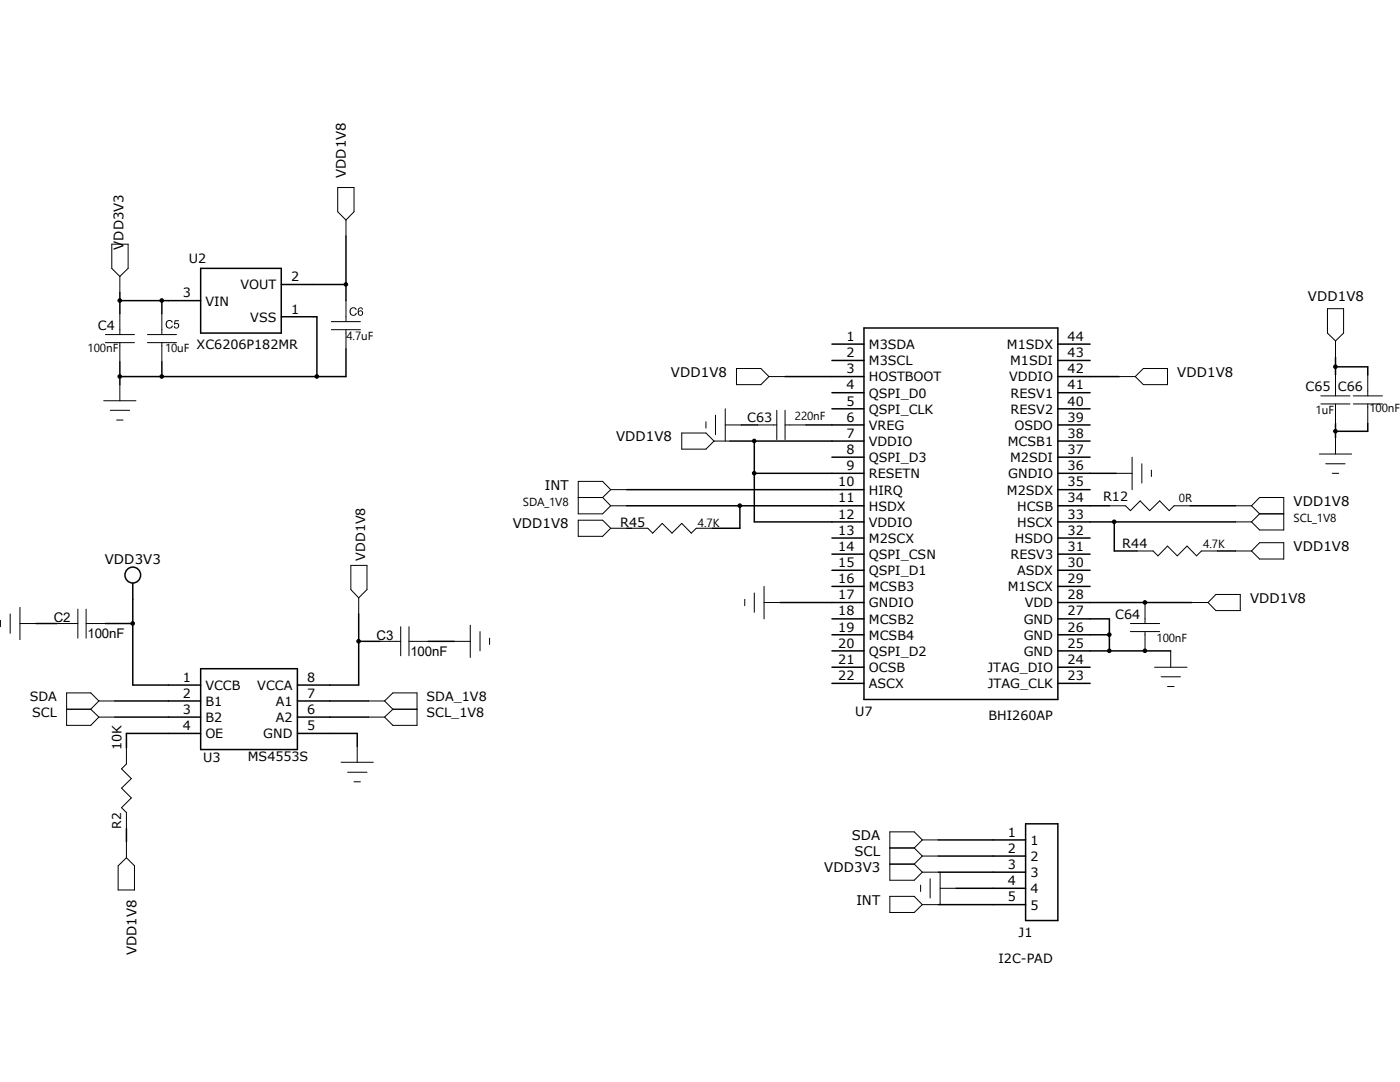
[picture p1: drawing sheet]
<svg xmlns="http://www.w3.org/2000/svg" width="279mm" height="216mm" viewBox="0 0 279 216" stroke-linecap="round" stroke-linejoin="round" font-family="sans-serif">
<g fill="none" stroke="#000" stroke-width=".2">
<path d="M67.4 37.4h3.3v4.8l-1.7 1.7-1.6-1.7zM22.3 48.7h3.3v4.9l-1.7 1.6-1.6-1.6zM23.9 55.2v3.2M69 43.9v3.2M69 60v4.2M20.7 80h6.4M21 66.8h5.8M21 68.4h5.8M23.9 62.6v4.2M23.9 68.4v3.8M23.9 76.8v3.2M29.4 66.8h5.8"/>
<path d="M29.4 68.4h5.8M32.3 62.6v4.2M32.3 68.4v3.8M66.1 64.2h5.8M66.1 65.8h5.8M69 65.8v3.8M147 73.5h4.8l1.7 1.6-1.7 1.7h-4.8zM153.5 75.1h3.2M223.4 75.1h3.2M226.6 75.1l1.6-1.6h4.8v3.3h-4.8zM263.6 79h5.8M264.9 61.6h3.2v4.9l-1.6 1.5-1.6-1.5z"/>
<path d="M266.5 68v3.3M266.5 74.8v4.2M270.1 79h5.8M273 74.8v4.2M22 81.9h3.9M23.3 83.8h1.3M115.4 99.3h4.9M120.3 99.3l1.6 1.6M121.9 97.7l-1.6-1.6h-4.9v6.4h4.9l1.6-1.6M121.9 97.7h3.2M121.9 97.7l-1.6 1.6M136.1 86.4h4.8l1.6 1.6-1.6 1.6h-4.8z"/>
<path d="M140.9 84.2v1.2M142.5 88h3.2M142.8 82.8v3.9M144.7 84.8h3.3M144.7 81.6v6.4M151.2 84.8h3.8M155 81.9v5.8M156.7 84.8h4.2M156.7 81.9v5.8M222.7 94.4h3.2M225.9 91.2v6.5M227.9 92.5v3.9"/>
<path d="M229.8 93.8v1.3M263.3 90.6h6.4M263.6 80.6h5.8M264.6 92.5h3.8M265.9 94.4h1.3M266.5 80.6v3.9M266.5 87.4v3.2M270.1 80.6h5.8M273 80.6v3.9M70 112.8h3.2v4.8l-1.6 1.7-1.6-1.7zM71.6 119.3v3.2M115.4 103.8h4.9l1.6 1.6-1.6 1.6h-4.9z"/>
<path d="M121.9 100.9h3.2M121.9 105.4h3.2M126.1 105.4h3.2l1 1 1.9-2 1.9 2 2-2 1.9 2 .9-1h3.3M148.6 119.6v1.3M150.5 118.3v3.9M152.5 117v6.5M221.4 100.9h3.2l1 1 1.9-2 1.9 2 2-2 1.9 2 1-1h3.2M226.9 109.9h3.2l1 1 1.9-1.9 1.9 1.9 2-1.9 1.9 1.9 1-1h3.2M242.7 118.6h4.8v3.2h-4.8l-1.6-1.6zM246.5 100.9h3.3M246.5 109.9h3.3M246.5 104.1h3.3"/>
<path d="M249.8 100.9l1.6-1.6h4.8v6.4h-4.8l-1.6-1.6M249.8 100.9l1.6 1.6M251.4 102.5h4.8M251.4 108.3h4.8v3.2h-4.8l-1.6-1.6zM251.4 102.5l-1.6 1.6M.1 123.8v1.3M2 122.5v3.9M4 124.4h3.2M4 121.2v6.4M11.3 124.4h4.2M15.5 121.5v5.8M17.2 124.4h3.8"/>
<path d="M17.2 121.5v5.8M19.7 139.9h3.2M19.7 139.9l-1.6 1.6M19.7 139.9l-1.6-1.6h-4.8v6.4h4.8l1.6-1.6M73.5 139.9h3.3M75.8 128h4.2M76.8 139.9l1.6-1.6h4.8v6.4h-4.8l-1.6-1.6M76.8 139.9l1.6 1.6M80 125.1v5.8M81.6 128h3.9M81.6 125.1v5.8M90.6 128h3.3"/>
<path d="M93.9 124.8v6.4M95.8 126v3.9M97.7 127.3v1.3M152.5 120.2h3.2M225.6 124.4h5.8M225.6 126h5.8M228.5 120.2v4.2M228.5 126v3.9M230.4 133.1h6.5M231.7 135h3.9M233 137h1.3M233.6 129.9v3.2"/>
<path d="M237.8 120.2h3.3M13.3 141.5h4.8M18.1 141.5l1.6 1.6M19.7 143.1h3.2M25.2 149.2v3.2l-.9 1 1.9 2-1.9 1.9 1.9 1.9-1.9 2 .9 .9v3.3M68.1 152.1h6.4M69.4 154.1h3.8M70.7 156h1.2M71.3 148.9v3.2M73.5 143.1h3.3M78.4 141.5h4.8M78.4 141.5l-1.6 1.6"/>
<path d="M23.6 172.8l1.6-1.6 1.6 1.6v4.8h-3.2zM25.2 167.9v3.3M177.6 169.2h4.9M177.6 178.9h4.9l1.6 1.6-1.6 1.6h-4.9zM177.6 172.4h4.9M182.5 169.2l1.6 1.6M182.5 172.4l1.6 1.6M183.7 176.6v1.3M184.1 167.6h3.2M184.1 167.6l-1.6 1.6M184.1 167.6l-1.6-1.6h-4.9v9.6h4.9l1.6-1.6M184.1 170.8h3.2"/>
<path d="M184.1 170.8l-1.6 1.6M184.1 174h3.2M185.6 175.3v3.9M187.6 177.2h3.2M187.6 174v6.5M184.1 180.5h3.2"/>
</g>
<g fill="none" stroke="#000" stroke-width=".3">
<path d="M23.9 60h16.1M23.9 58.4v4.2M32.3 60v2.6M40 53.6h16.1v12.9h-16.1zM56.1 56.8h12.9M69 47.1v12.9M23.9 72.2v4.6M32.3 72.2v2.9M56.1 63.2h7.1v11.9M69 69.6v5.5h-45.1M156.7 75.1h15.7M166 68.7h6.4"/>
<path d="M166 71.9h6.4M166 78.4h6.4M172.4 65.4h38.7v74.2h-38.7zM211.1 68.7h6.5M211.1 71.9h6.5M211.1 75.1h12.3M211.1 78.4h6.5M266.5 71.3v3.5M266.5 73.2h6.5v1.6M125.1 97.7h47.3M145.7 88h26.7M148 84.8h3.2"/>
<path d="M150.5 94.4h21.9M150.5 88v16.1h21.9M160.9 84.8h11.5M166 81.6h6.4M166 91.2h6.4M211.1 81.6h6.5M211.1 84.8h6.5M211.1 88h6.5M211.1 91.2h6.5M211.1 94.4h11.6M211.1 97.7h6.5M266.5 84.5v2.9"/>
<path d="M273 84.5v1.6h-6.5M26.5 116.4v20.3h13.5M125.1 100.9h47.3M125.1 105.4h1M147.7 100.9v4.5h-5.5M166 107.4h6.4M166 110.6h6.4M166 113.8h6.4M166 117h6.4M211.1 100.9h10.3M211.1 104.1h35.4M211.1 107.4h6.5"/>
<path d="M211.1 110.6h6.5M211.1 113.8h6.5M211.1 117h6.5M222.4 104.1v5.8h4.5M237.5 100.9h9M243 109.9h3.5M7.2 124.4h4.1M21 124.4h5.5M22.9 139.9h17.1M40 133.4h19.4v16.2h-19.4zM59.4 139.9h14.1M71.6 122.5v14.2h-12.2"/>
<path d="M71.6 128h4.2M85.5 128h5.1M155.7 120.2h16.7M166 123.5h6.4M166 126.7h6.4M166 129.9h6.4M166 133.1h6.4M166 136.4h6.4M211.1 120.2h26.7M211.1 123.5h10.3v6.4M211.1 126.7h10.3M211.1 129.9h22.5"/>
<path d="M211.1 133.1h6.5M211.1 136.4h6.5M228.5 129.9h.1M228.5 120.2h.1M22.9 143.1h17.1M40 146.3h-14.8v2.9M59.4 143.1h14.1M59.4 146.3h11.9v2.6M25.2 165.4v2.5M187.3 167.6h17.4M187.3 170.8h17.4M187.3 174h17.4"/>
<path d="M190.8 177.2h13.9M204.7 164.4h6.4v19.3h-6.4zM187.3 180.5h17.4"/>
<circle cx="26.5" cy="114.7" r="1.58"/>
</g>
<g fill="#000">
<path d="M33.3 64.1a.72 .72 0 0 1 1.2 .2l-.2 .1a.55 .55 0 0 0-.8-.3 .55 .55 0 0 0-.2 .8 .5 .5 0 0 0 .5 .5 .5 .5 0 0 0 .5-.4h.2a.8 .8 0 0 1-1.1 .4 .8 .8 0 0 1-.3-1.2zM34.9 63.9h.8v.2h-.7l-.1 .4a.55 .55 0 0 1 .8 .3 .55 .55 0 0 1-.3 .7 .55 .55 0 0 1-.7-.4h.2a.37 .37 0 0 0 .5 .1 .37 .37 0 0 0 .1-.5 .37 .37 0 0 0-.6 .1h-.2z"/>
<path d="M70 61.5a.72 .72 0 0 1 1.2 .3h-.2a.55 .55 0 0 0-.8-.2 .55 .55 0 0 0-.2 .8 .5 .5 0 0 0 .5 .4 .5 .5 0 0 0 .5-.4l.2 .1a.8 .8 0 0 1-1.1 .4 .8 .8 0 0 1-.2-1.2zM71.6 61.4l.4-.1 .3 .1 .1 .3-.2 .1a.38 .38 0 0 0-.5-.2 .38 .38 0 0 0-.1 .5 .53 .53 0 0 1 .8 .1 .53 .53 0 0 1-.2 .8 .53 .53 0 0 1-.7-.3l-.1-.8zM71.6 62.5a.36 .36 0 0 0 .7 0 .36 .36 0 0 0-.7 0z"/>
</g>
<g fill="#000" stroke="#000" stroke-width=".2">
<circle cx="23.9" cy="60" r=".36"/>
<circle cx="32.3" cy="60" r=".36"/>
<circle cx="69" cy="56.7" r=".36"/>
<circle cx="23.9" cy="75.1" r=".36"/>
<circle cx="32.3" cy="75.1" r=".36"/>
<circle cx="63.2" cy="75.1" r=".36"/>
<circle cx="266.5" cy="73.2" r=".36"/>
<circle cx="150.5" cy="88" r=".36"/>
<circle cx="150.5" cy="94.4" r=".36"/>
<circle cx="266.5" cy="86" r=".36"/>
<circle cx="147.6" cy="100.9" r=".36"/>
<circle cx="222.4" cy="104.1" r=".36"/>
<circle cx="26.5" cy="124.4" r=".36"/>
<circle cx="71.6" cy="128" r=".36"/>
<circle cx="221.4" cy="129.9" r=".36"/>
<circle cx="221.4" cy="126.6" r=".36"/>
<circle cx="228.5" cy="120.2" r=".36"/>
<circle cx="228.5" cy="129.9" r=".36"/>
</g>
<g font-size="2.7">
<text x="261" y="60">VDD1V8</text>
<text x="133.9" y="75.1">VDD1V8</text>
<text x="234.9" y="75.1">VDD1V8</text>
<text x="122.9" y="88">VDD1V8</text>
<text x="108.8" y="97.7">INT</text>
<text x="258.1" y="100.9">VDD1V8</text>
<text x="102.3" y="105.4">VDD1V8</text>
<text x="20.9" y="112.5">VDD3V3</text>
<text x="258.1" y="109.9">VDD1V8</text>
<text x="10.7" y="124.1">C2</text>
<text x="249.5" y="120.2">VDD1V8</text>
<text x="17.5" y="127.3">100nF</text>
<text x="75.1" y="127.6">C3</text>
<text x="81.9" y="130.9">100nF</text>
<text x="170" y="167.6">SDA</text>
<text x="170.5" y="170.8">SCL</text>
<text x="164.5" y="174">VDD3V3</text>
<text x="170.9" y="180.5">INT</text>
</g>
<g font-size="2.6">
<text x="69" y="35.5" transform="rotate(-90 69 35.5)">VDD1V8</text>
<text x="24.7" y="49.8" transform="rotate(-90 24.7 49.8)">VDD3V3</text>
<text x="27.3" y="190.6" transform="rotate(-90 27.3 190.6)">VDD1V8</text>
</g>
<g font-size="2.5">
<text x="37.7" y="52.6">U2</text>
<text x="36.5" y="59.4">3</text>
<text x="48" y="57.7">VOUT</text>
<text x="58.1" y="56.1">2</text>
<text x="19.6" y="65.8">C4</text>
<text x="41" y="61">VIN</text>
<text x="50" y="64.2">VSS</text>
<text x="58.1" y="62.6">1</text>
<text x="39.2" y="69.6">XC6206P182MR</text>
<text x="168.9" y="68">1</text>
<text x="168.9" y="71.3">2</text>
<text x="173.4" y="69.6">M3SDA</text>
<text x="201" y="69.6">M1SDX</text>
<text x="213.1" y="71.3">43</text>
<text x="213.1" y="68">44</text>
<text x="168.9" y="74.5">3</text>
<text x="168.9" y="77.7">4</text>
<text x="173.4" y="72.9">M3SCL</text>
<text x="173.4" y="76.1">HOSTBOOT</text>
<text x="201.4" y="76.1">VDDIO</text>
<text x="201.6" y="72.9">M1SDI</text>
<text x="213.1" y="77.7">41</text>
<text x="213.1" y="74.5">42</text>
<text x="168.9" y="80.9">5</text>
<text x="173.4" y="79.3">QSPI_D0</text>
<text x="173.4" y="82.5">QSPI_CLK</text>
<text x="201.7" y="82.5">RESV2</text>
<text x="201.7" y="79.3">RESV1</text>
<text x="213.1" y="80.9">40</text>
<text x="260.6" y="78.1">C65 C66</text>
<text x="149.1" y="84.2">C63</text>
<text x="168.9" y="84.2">6</text>
<text x="168.9" y="87.4">7</text>
<text x="173.4" y="85.8">VREG</text>
<text x="173.4" y="89">VDDIO</text>
<text x="201.1" y="89">MCSB1</text>
<text x="202.5" y="85.8">OSDO</text>
<text x="213.1" y="87.4">38</text>
<text x="213.1" y="84.2">39</text>
<text x="168.9" y="90.6">8</text>
<text x="168.9" y="93.8">9</text>
<text x="173.4" y="92.2">QSPI_D3</text>
<text x="173.4" y="95.4">RESETN</text>
<text x="201.2" y="95.4">GNDIO</text>
<text x="201.6" y="92.2">M2SDI</text>
<text x="213.1" y="93.8">36</text>
<text x="213.1" y="90.6">37</text>
<text x="167.3" y="97.1">10</text>
<text x="167.3" y="100.2">11</text>
<text x="173.4" y="98.7">HIRQ</text>
<text x="173.4" y="101.9">HSDX</text>
<text x="201" y="98.7">M2SDX</text>
<text x="203" y="101.9">HCSB</text>
<text x="213.1" y="100.2">34</text>
<text x="213.1" y="97.1">35</text>
<text x="220.1" y="99.9">R12</text>
<text x="123.8" y="105.1">R45</text>
<text x="167.3" y="103.5">12</text>
<text x="167.3" y="106.7">13</text>
<text x="173.4" y="105.1">VDDIO</text>
<text x="203" y="105.1">HSCX</text>
<text x="213.1" y="106.7">32</text>
<text x="213.1" y="103.5">33</text>
<text x="72.9" y="111.8" transform="rotate(-90 72.9 111.8)">VDD1V8</text>
<text x="167.3" y="109.9">14</text>
<text x="167.3" y="113.2">15</text>
<text x="173.4" y="108.3">M2SCX</text>
<text x="173.4" y="111.5">QSPI_CSN</text>
<text x="201.7" y="111.5">RESV3</text>
<text x="202.6" y="108.3">HSDO</text>
<text x="213.1" y="113.2">30</text>
<text x="213.1" y="109.9">31</text>
<text x="224" y="109.3">R44</text>
<text x="167.3" y="116.4">16</text>
<text x="167.3" y="119.6">17</text>
<text x="173.4" y="114.8">QSPI_D1</text>
<text x="173.4" y="118">MCSB3</text>
<text x="201.1" y="118">M1SCX</text>
<text x="203" y="114.8">ASDX</text>
<text x="213.1" y="119.6">28</text>
<text x="213.1" y="116.4">29</text>
<text x="167.3" y="122.8">18</text>
<text x="173.4" y="121.2">GNDIO</text>
<text x="173.4" y="124.5">MCSB2</text>
<text x="204.3" y="124.5">GND</text>
<text x="204.5" y="121.2">VDD</text>
<text x="213.1" y="122.8">27</text>
<text x="222.5" y="123.5">C64</text>
<text x="167.3" y="126">19</text>
<text x="167.3" y="129.2">20</text>
<text x="173.4" y="127.6">MCSB4</text>
<text x="173.4" y="130.9">QSPI_D2</text>
<text x="204.3" y="130.9">GND</text>
<text x="204.3" y="127.6">GND</text>
<text x="213.1" y="129.2">25</text>
<text x="213.1" y="126">26</text>
<text x="36.5" y="136">1</text>
<text x="41" y="137.7">VCCB</text>
<text x="51.4" y="137.7">VCCA</text>
<text x="61.3" y="136">8</text>
<text x="167.3" y="132.5">21</text>
<text x="167.3" y="135.7">22</text>
<text x="173.4" y="134.1">OCSB</text>
<text x="173.4" y="137.3">ASCX</text>
<text x="197.1" y="134.1">JTAG_DIO</text>
<text x="197.1" y="137.3">JTAG_CLK</text>
<text x="213.1" y="135.7">23</text>
<text x="213.1" y="132.5">24</text>
<text x="5.9" y="139.9">SDA</text>
<text x="6.4" y="143.1">SCL</text>
<text x="36.5" y="139.2">2</text>
<text x="36.5" y="142.5">3</text>
<text x="41" y="140.8">B1</text>
<text x="55" y="140.8">A1</text>
<text x="61.3" y="142.5">6</text>
<text x="61.3" y="139.2">7</text>
<text x="85.1" y="139.9">SDA_1V8</text>
<text x="85.1" y="143.1">SCL_1V8</text>
<text x="170.7" y="142.8">U7</text>
<text x="197.3" y="143.8">BHI260AP</text>
<text x="24.3" y="149.7" transform="rotate(-90 24.3 149.7)">10K</text>
<text x="36.5" y="145.7">4</text>
<text x="41" y="144.1">B2</text>
<text x="41" y="147.3">OE</text>
<text x="52.5" y="147.3">GND</text>
<text x="55" y="144.1">A2</text>
<text x="61.3" y="145.7">5</text>
<text x="40.6" y="152.1">U3</text>
<text x="49.4" y="151.8">MS4553S</text>
<text x="201.1" y="167">1</text>
<text x="201.1" y="170.2">2</text>
<text x="201.1" y="173.4">3</text>
<text x="205.7" y="168.6">1</text>
<text x="205.7" y="171.8">2</text>
<text x="201.1" y="176.6">4</text>
<text x="201.1" y="179.8">5</text>
<text x="205.7" y="175">3</text>
<text x="205.7" y="178.2">4</text>
<text x="205.7" y="181.5">5</text>
<text x="203.3" y="186.9">J1</text>
<text x="199.3" y="192.1">I2C-PAD</text>
</g>
<text font-size="2.4" x="24.2" y="165.4" transform="rotate(-90 24.2 165.4)">R2</text>
<g font-size="2.3">
<text x="17.5" y="70.3">100nF</text>
<text x="32.9" y="70.3">10uF</text>
<text x="69.1" y="67.8">4.7uF</text>
<text x="158.6" y="83.9">220nF</text>
<text x="262.6" y="82.6">1uF</text>
<text x="273.3" y="82.3">100nF</text>
<text x="104.4" y="100.9">SDA_1V8</text>
<text x="235.3" y="100.2">0R</text>
<text x="139.3" y="105.1">4.7K</text>
<text x="258.1" y="104.1">SCL_1V8</text>
<text x="240.1" y="109.3">4.7K</text>
<text x="230.8" y="128">100nF</text>
</g>
</svg>
